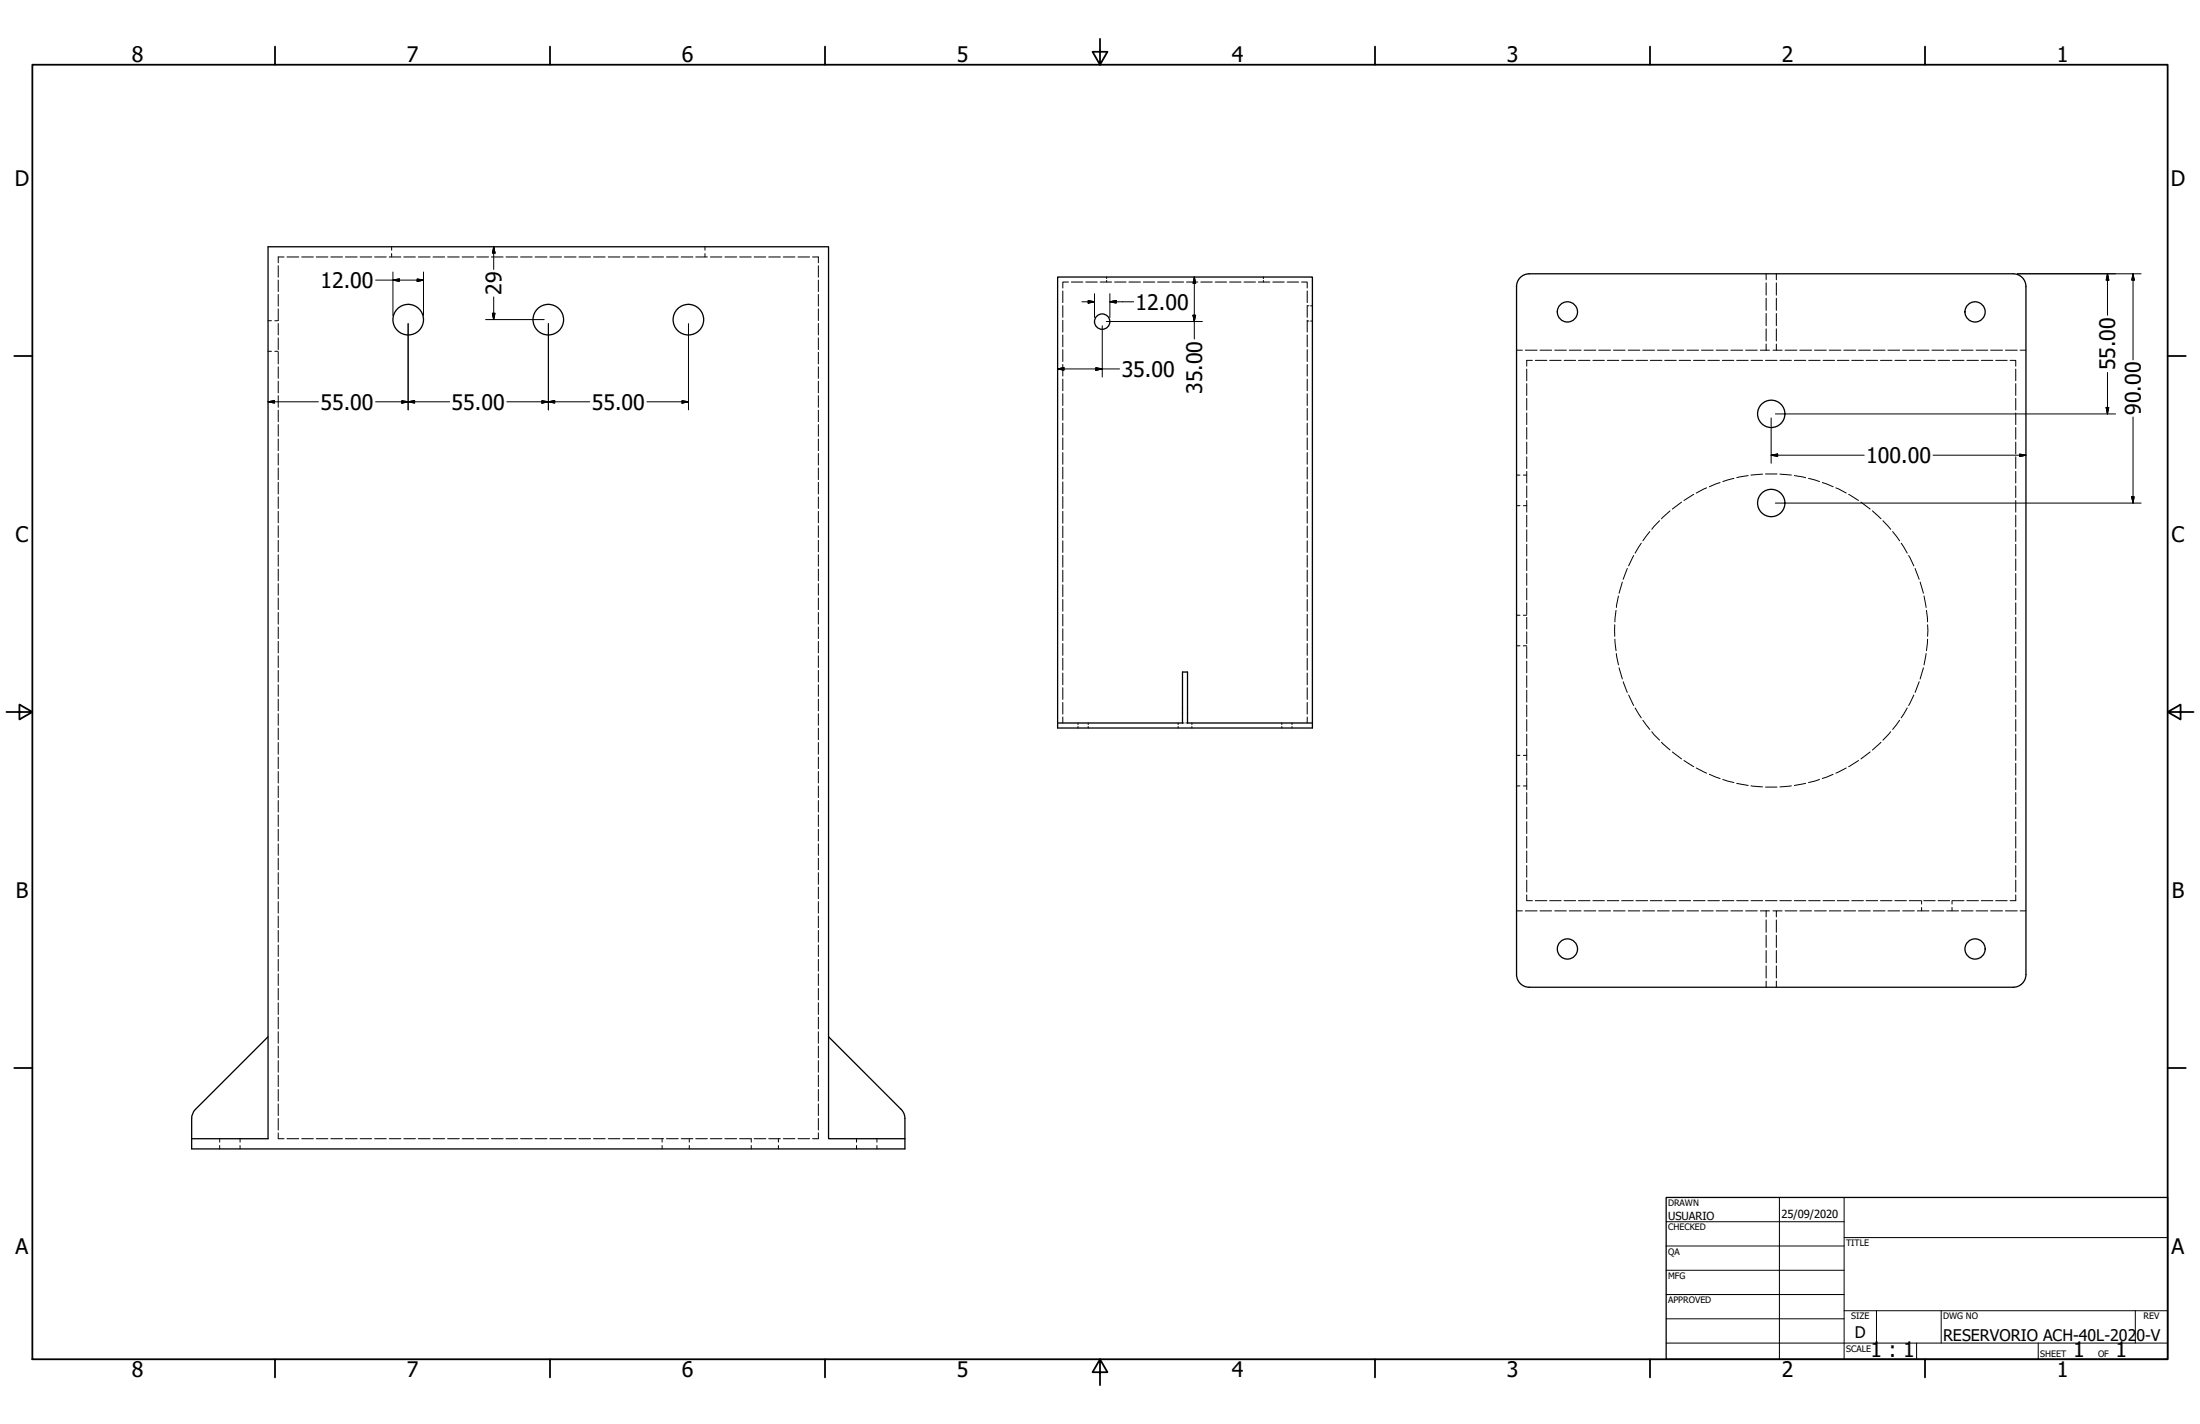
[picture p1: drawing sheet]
<svg xmlns="http://www.w3.org/2000/svg" width="864mm" height="559mm" viewBox="0 0 864 559" stroke-linecap="round" stroke-linejoin="round" font-family="sans-serif">
<!-- layer: Visible (ANSI) -->
<g fill="none" stroke="#000" stroke-width=".51">
<path d="M415.2 108.7h100v177h-100zM595.3 112.4v270a5 5 0 0 0 5 5h190a5 5 0 0 0 5-5v-270M595.3 112.4a5 5 0 0 1 5-5h190a5 5 0 0 1 5 5M415.2 283.7h49v-20h2v20h49M105.2 406.8l-29.2 29.4-.8 2.7v11.9h280v-4M325.2 406.8l28.9 29 1.1 2.5v8.5h-30v-350h-220v350h-30"/>
<circle cx="160.2" cy="125.4" r="6"/>
<circle cx="215.2" cy="125.4" r="6"/>
<circle cx="270.2" cy="125.4" r="6"/>
<circle cx="432.7" cy="126.2" r="3"/>
<circle cx="615.3" cy="122.4" r="4"/>
<circle cx="775.3" cy="122.4" r="4"/>
<circle cx="695.3" cy="162.4" r="5.4"/>
<circle cx="695.3" cy="197.4" r="5.4"/>
<circle cx="615.3" cy="372.4" r="4"/>
<circle cx="775.3" cy="372.4" r="4"/>
</g>
<!-- layer: Hidden (ANSI) -->
<g fill="none" stroke="#000" stroke-width=".39">
<path d="M153.7 96.8v1.4M153.7 99.5v1.3M276.7 96.8v1.4M276.7 99.5v1.3M109.2 104.3v4.5M109.2 109.9v4.5M109.2 115.6v4.5M111.5 100.8h-2.3v2.3M112.6 100.8h4.7M118.4 100.8h4.6M124.1 100.8h4.6M129.9 100.8h4.5"/>
<path d="M135.6 100.8h4.6M141.4 100.8h4.5M147.1 100.8h4.5M152.8 100.8h4.6M158.5 100.8h4.6M164.2 100.8h4.6M170 100.8h4.6M175.7 100.8h4.6M181.4 100.8h4.6M187.1 100.8h4.7M192.9 100.8h4.6M198.6 100.8h4.6"/>
<path d="M204.3 100.8h4.6M210.1 100.8h4.6M215.8 100.8h4.6M221.6 100.8h4.5M227.3 100.8h4.5M233 100.8h4.6M238.8 100.8h4.5M244.5 100.8h4.5M250.2 100.8h4.6M255.9 100.8h4.6M261.6 100.8h4.7M267.4 100.8h4.6"/>
<path d="M273.1 100.8h4.6M278.8 100.8h4.6M284.5 100.8h4.7M290.3 100.8h4.6M296 100.8h4.6M301.8 100.8h4.5M307.5 100.8h4.5M313.2 100.8h4.6M319 100.8h2.2v2.3M321.2 104.3v4.5M321.2 109.9v4.5M321.2 115.6v4.5"/>
<path d="M417.2 114.2v4.5M417.2 120v4.5M419.4 110.7h-2.2v2.3M420.6 110.7h4.5M426.2 110.7h4.5M431.9 110.7h4.5M434.4 108.7v.6M434.4 110v.7M437.5 110.7h4.5M443.2 110.7h4.5M448.8 110.7h4.5M454.4 110.7h4.6"/>
<path d="M460.1 110.7h4.5M465.7 110.7h4.5M471.4 110.7h4.5M477 110.7h4.5M482.7 110.7h4.5M488.3 110.7h4.5M494 110.7h4.5M495.9 108.7v.6M495.9 110v.7M499.6 110.7h4.5M505.3 110.7h4.5M510.9 110.7h2.2v2.3"/>
<path d="M513.1 114.2v4.5M513.1 120v4.5M693.3 107.4v2.4M693.3 111v4.8M693.3 117v4.8M697.3 107.4v2.4M697.3 111v4.8M697.3 117v4.8M105.2 137.9h1.4M105.2 125.9h1.4M107.9 137.9h1.3M109.2 121.2v4.6l-1.3 .1"/>
<path d="M109.2 126.9v4.5M109.2 132.6v4.6M109.2 138.2v4.6M321.2 121.2v4.6M321.2 126.9v4.5M321.2 132.6v4.6M321.2 138.2v4.6M417.2 125.7v4.6M417.2 131.4v4.7M417.2 137.2v4.7M513.1 125.7v4.6M513.1 131.4v4.7"/>
<path d="M513.1 137.2v4.7M513.1 120h.7M513.1 126h.7M514.5 120h.7M514.5 126h.7M595.3 137.4h2.3M598.7 137.4h4.7M604.5 137.4h4.6M610.3 137.4h4.6M616 137.4h4.6M621.8 137.4h4.6M627.6 137.4h4.6"/>
<path d="M633.3 137.4h4.6M639.1 137.4h4.6M644.8 137.4h4.7M650.6 137.4h4.7M656.4 137.4h4.6M662.2 137.4h4.5M667.9 137.4h4.6M673.7 137.4h4.6M679.4 137.4h4.7M685.2 137.4h4.6M691 137.4h3.6M693.3 123v4.8"/>
<path d="M693.3 129v4.8M693.3 135v2.4M696 137.4h3.6M697.3 123v4.8M697.3 129v4.8M697.3 135v2.4M700.7 137.4h4.7M706.5 137.4h4.6M712.3 137.4h4.6M718.1 137.4h4.5M723.8 137.4h4.6M729.6 137.4h4.6"/>
<path d="M735.3 137.4h4.7M741.1 137.4h4.6M746.9 137.4h4.6M752.6 137.4h4.6M758.4 137.4h4.6M764.2 137.4h4.6M769.9 137.4h4.6M775.7 137.4h4.6M781.4 137.4h4.7M787.2 137.4h4.6M793 137.4h2.3M109.2 144v4.5"/>
<path d="M109.2 149.6v4.6M109.2 155.3v4.5M321.2 144v4.5M321.2 149.6v4.6M321.2 155.3v4.5M417.2 143v4.6M417.2 148.8v4.6M417.2 154.5v4.6M513.1 143v4.6M513.1 148.8v4.6M513.1 154.5v4.6M599.3 144.8v4.6"/>
<path d="M599.3 150.6v4.6M599.3 156.3v4.6M601.5 141.4h-2.2v2.3M602.7 141.4h4.5M608.3 141.4h4.5M614 141.4h4.5M619.6 141.4h4.5M625.3 141.4h4.5M630.9 141.4h4.5M636.6 141.4h4.5M642.2 141.4h4.5M647.8 141.4h4.6"/>
<path d="M653.5 141.4h4.5M659.1 141.4h4.5M664.8 141.4h4.5M670.4 141.4h4.5M676.1 141.4h4.5M681.7 141.4h4.5M687.4 141.4h4.5M693 141.4h4.5M698.7 141.4h4.5M704.3 141.4h4.6M710 141.4h4.5M715.6 141.4h4.6"/>
<path d="M721.2 141.4h4.6M726.9 141.4h4.6M732.5 141.4h4.5M738.2 141.4h4.5M743.8 141.4h4.5M749.5 141.4h4.5M755.1 141.4h4.6M760.8 141.4h4.5M766.4 141.4h4.6M772.1 141.4h4.5M777.7 141.4h4.6M783.4 141.4h4.5"/>
<path d="M789.1 141.4h2.2v2.3M791.3 144.8v4.6M791.3 150.6v4.6M791.3 156.3v4.6M109.2 161v4.5M109.2 166.6v4.6M109.2 172.3v4.5M109.2 178v4.5M321.2 161v4.5M321.2 166.6v4.6M321.2 172.3v4.5M321.2 178v4.5"/>
<path d="M417.2 160.3v4.6M417.2 166.1v4.6M417.2 171.8v4.7M417.2 177.6v4.6M513.1 160.3v4.6M513.1 166.1v4.6M513.1 171.8v4.7M513.1 177.6v4.6M599.3 162.1v4.5M599.3 167.8v4.5M599.3 173.5v4.6M599.3 179.3v4.5"/>
<path d="M791.3 162.1v4.5M791.3 167.8v4.5M791.3 173.5v4.6M791.3 179.3v4.5M109.2 183.6v4.6M109.2 189.3v4.6M109.2 195v4.5M321.2 183.6v4.6M321.2 189.3v4.6M321.2 195v4.5M417.2 183.3v4.7M417.2 189.1v4.6"/>
<path d="M417.2 194.9v4.6M513.1 183.3v4.7M513.1 189.1v4.6M513.1 194.9v4.6M595.3 198.4h1.3M595.3 186.4h1.3M598 198.4h1.3M598 186.4h1.3M599.3 185v4.5M599.3 190.7v4.6M599.3 196.4v4.6M660.1 197l-3.6 2.8"/>
<path d="M664.8 194l-3.8 2.4M669.9 191.5l-4 2M675.2 189.4l-4.2 1.6M680.7 187.7l-4.4 1.3M686.2 186.6l-4.5 .9M691.9 186.1l-4.6 .3M693 186h4.5M698.7 186.1l4.5 .3M704.3 186.6l4.5 .9M709.9 187.7l4.3 1.3M715.3 189.4l4.3 1.6M720.7 191.5l4 2"/>
<path d="M725.7 194l3.9 2.4M730.5 197l3.6 2.8M791.3 185v4.5M791.3 190.7v4.6M791.3 196.4v4.6M109.2 200.7v4.5M109.2 206.3v4.6M109.2 212v4.5M109.2 217.7v4.5M321.2 200.7v4.5M321.2 206.3v4.6M321.2 212v4.5"/>
<path d="M321.2 217.7v4.5M417.2 200.7v4.6M417.2 206.4v4.6M417.2 212.2v4.6M417.2 217.9v4.7M513.1 200.7v4.6M513.1 206.4v4.6M513.1 212.2v4.6M513.1 217.9v4.7M599.3 202.2v4.6M599.3 207.9v4.6M599.3 213.6v4.6"/>
<path d="M599.3 219.3v4.6M641.3 218l-2 4.1M644.3 213.2l-2.4 3.8M647.6 208.6l-2.7 3.6M651.4 204.3l-3 3.4M655.6 200.5l-3.4 3.1M735 200.5l3.4 3.1M739.1 204.3l3.1 3.4M742.9 208.6l2.8 3.6M746.3 213.2l2.4 3.8M749.2 218l2.1 4.1M791.3 202.2v4.6"/>
<path d="M791.3 207.9v4.6M791.3 213.6v4.6M791.3 219.3v4.6M109.2 223.3v4.6M109.2 229v4.6M109.2 234.7v4.5M321.2 223.3v4.6M321.2 229v4.6M321.2 234.7v4.5M417.2 223.7v4.6M417.2 229.5v4.6M417.2 235.3v4.5"/>
<path d="M513.1 223.7v4.6M513.1 229.5v4.6M513.1 235.3v4.5M599.3 225v4.7M599.3 230.8v4.6M599.3 236.5v4.6M634.4 239.5l-.5 4.5M635.3 233.9l-.8 4.5M636.8 228.4l-1.2 4.4M638.8 223.1l-1.6 4.2M751.8 223.1l1.6 4.2M753.7 228.4l1.3 4.4"/>
<path d="M755.3 233.9l.8 4.5M756.2 239.5l.5 4.5M791.3 225v4.7M791.3 230.8v4.6M791.3 236.5v4.6M109.2 240.3v4.6M109.2 246.1v4.5M109.2 251.7v4.5M109.2 257.4v4.5M321.2 240.3v4.6M321.2 246.1v4.5M321.2 251.7v4.5"/>
<path d="M321.2 257.4v4.5M417.2 241v4.6M417.2 246.8v4.6M417.2 252.5v4.7M417.2 258.3v4.7M513.1 241v4.6M513.1 246.8v4.6M513.1 252.5v4.7M513.1 258.3v4.7M595.3 253.4h1.3M595.3 241.4h1.3M598 253.4h1.3"/>
<path d="M598 241.4h1.3M599.3 242.3v4.5M599.3 248v4.6M599.3 253.7v4.6M599.3 259.5v4.5M633.9 245.2v4.5M633.9 250.8l.5 4.5M634.5 256.5l.8 4.4M756.1 256.5l-.8 4.4M756.7 245.2v4.5M756.7 250.8l-.5 4.5M791.3 242.3v4.5"/>
<path d="M791.3 248v4.6M791.3 253.7v4.6M791.3 259.5v4.5M109.2 263.1v4.5M109.2 268.7v4.5M109.2 274.4v4.6M321.2 263.1v4.5M321.2 268.7v4.5M321.2 274.4v4.6M417.2 264.1v4.6M417.2 269.9v4.5M417.2 275.7v4.5"/>
<path d="M513.1 264.1v4.6M513.1 269.9v4.5M513.1 275.7v4.5M599.3 265.2v4.5M599.3 270.9v4.6M599.3 276.7v4.5M635.6 262.1l1.2 4.3M637.2 267.5l1.6 4.2M639.3 272.7l2 4.2M641.9 277.8l2.4 3.9M748.7 277.8l-2.4 3.9M751.3 272.7l-2.1 4.2"/>
<path d="M753.4 267.5l-1.6 4.2M755 262.1l-1.3 4.3M791.3 265.2v4.5M791.3 270.9v4.6M791.3 276.7v4.5M109.2 280.1v4.5M109.2 285.8v4.5M109.2 291.4v4.6M109.2 297.1v4.5M321.2 280.1v4.5M321.2 285.8v4.5M321.2 291.4v4.6"/>
<path d="M321.2 297.1v4.5M417.2 281.4v2.3M423.2 283.7v.7M423.2 285.1v.6M427.2 283.7v.7M427.2 285.1v.6M462.5 283.7v.7M462.5 285.1v.6M464.2 283.7h.6M465.5 283.7h.7M467.9 283.7v.7M467.9 285.1v.6"/>
<path d="M503.2 283.7v.7M503.2 285.1v.6M507.2 283.7v.7M507.2 285.1v.6M513.1 281.4v2.3M595.3 296.4h1.3M598 296.4h1.3M599.3 282.4v4.6M599.3 288.1v4.6M599.3 293.8v4.6M599.3 299.5v4.7M644.9 282.6l2.7 3.7"/>
<path d="M648.4 287.1l3 3.3M652.2 291.3l3.4 3M656.5 295.1l3.6 2.7M661 298.4l3.8 2.5M729.6 298.4l-3.9 2.5M734.1 295.1l-3.6 2.7M738.4 291.3l-3.4 3M742.2 287.1l-3.1 3.3M745.7 282.6l-2.8 3.7M791.3 282.4v4.6M791.3 288.1v4.6M791.3 293.8v4.6"/>
<path d="M791.3 299.5v4.7M109.2 302.8v4.5M109.2 308.4v4.6M109.2 314.1v4.5M109.2 319.8v4.5M321.2 302.8v4.5M321.2 308.4v4.6M321.2 314.1v4.5M321.2 319.8v4.5M595.3 308.4h1.3M598 308.4h1.3M599.3 305.3v4.6"/>
<path d="M599.3 311v4.6M599.3 316.7v4.6M665.9 301.4l4 2M671 303.8l4.2 1.7M676.3 305.9l4.4 1.2M681.7 307.4l4.5 .8M687.3 308.4l4.6 .4M693 308.9h4.5M703.2 308.4l-4.5 .4M708.8 307.4l-4.5 .8M714.2 305.9l-4.3 1.2M719.6 303.8l-4.3 1.7"/>
<path d="M724.7 301.4l-4 2M791.3 305.3v4.6M791.3 311v4.6M791.3 316.7v4.6M109.2 325.4v4.6M109.2 331.2v4.5M109.2 336.8v4.5M321.2 325.4v4.6M321.2 331.2v4.5M321.2 336.8v4.5M599.3 322.5v4.6M599.3 328.2v4.6"/>
<path d="M599.3 333.9v4.6M599.3 339.7v4.5M791.3 322.5v4.6M791.3 328.2v4.6M791.3 333.9v4.6M791.3 339.7v4.5M109.2 342.5v4.5M109.2 348.1v4.6M109.2 353.8v4.5M109.2 359.5v4.5M321.2 342.5v4.5M321.2 348.1v4.6"/>
<path d="M321.2 353.8v4.5M321.2 359.5v4.5M595.3 357.4h2.3M598.7 357.4h4.7M599.3 351.2v2.2h2.2M599.3 345.4v4.6M602.7 353.4h4.5M604.5 357.4h4.6M608.3 353.4h4.5M610.3 357.4h4.6M614 353.4h4.5M616 357.4h4.6"/>
<path d="M619.6 353.4h4.5M621.8 357.4h4.6M625.3 353.4h4.5M627.6 357.4h4.6M630.9 353.4h4.5M633.3 357.4h4.6M636.6 353.4h4.5M639.1 357.4h4.6M642.2 353.4h4.5M644.8 357.4h4.7M647.8 353.4h4.6M650.6 357.4h4.7"/>
<path d="M653.5 353.4h4.5M656.4 357.4h4.6M659.1 353.4h4.5M662.2 357.4h4.5M664.8 353.4h4.5M667.9 357.4h4.6M670.4 353.4h4.5M673.7 357.4h4.6M676.1 353.4h4.5M679.4 357.4h4.7M681.7 353.4h4.5M685.2 357.4h4.6"/>
<path d="M687.4 353.4h4.5M691 357.4h3.6M693 353.4h4.5M693.3 357.4v2.4M696 357.4h1.3M698.7 353.4h4.5M699.6 357.4h-2.3v2.4M700.7 357.4h4.7M704.3 353.4h4.6M706.5 357.4h4.6M710 353.4h4.5M712.3 357.4h4.6"/>
<path d="M715.6 353.4h4.6M718.1 357.4h4.5M721.2 353.4h4.6M723.8 357.4h4.6M726.9 353.4h4.6M729.6 357.4h4.6M732.5 353.4h4.5M735.3 357.4h4.7M738.2 353.4h4.5M741.1 357.4h4.6M743.8 353.4h4.5M746.9 357.4h4.6"/>
<path d="M749.5 353.4h4.5M752.6 357.4h4.6M754.3 353.4v1.4M754.3 356.1v1.3M755.1 353.4h4.6M758.4 357.4h4.6M760.8 353.4h4.5M764.2 357.4h4.6M766.3 353.4v1.4M766.3 356.1v1.3M766.4 353.4h4.6M769.9 357.4h4.6"/>
<path d="M772.1 353.4h4.5M775.7 357.4h4.6M777.7 353.4h4.6M781.4 357.4h4.7M783.4 353.4h4.5M787.2 357.4h4.6M791.3 351.2v2.2h-2.2M791.3 345.4v4.6M793 357.4h2.3M109.2 365.1v4.6M109.2 370.8v4.5M109.2 376.5v4.6"/>
<path d="M321.2 365.1v4.6M321.2 370.8v4.5M321.2 376.5v4.6M693.3 361v4.8M693.3 367v4.8M693.3 373v4.8M693.3 379v4.8M697.3 361v4.8M697.3 367v4.8M697.3 373v4.8M697.3 379v4.8M109.2 382.1v4.6"/>
<path d="M109.2 387.9v4.5M109.2 393.5v4.6M109.2 399.2v4.5M321.2 382.1v4.6M321.2 387.9v4.5M321.2 393.5v4.6M321.2 399.2v4.5M693.3 385v2.4M697.3 385v2.4M109.2 404.9v4.5M109.2 410.5v4.6M109.2 416.2v4.6"/>
<path d="M321.2 404.9v4.5M321.2 410.5v4.6M321.2 416.2v4.6M109.2 421.9v4.5M109.2 427.5v4.6M109.2 433.2v4.6M109.2 438.9v4.5M321.2 421.9v4.5M321.2 427.5v4.6M321.2 433.2v4.6M321.2 438.9v4.5M86.2 446.8v1.4"/>
<path d="M86.2 449.5v1.3M94.2 446.8v1.4M94.2 449.5v1.3M109.2 444.6v2.2h2.3M112.6 446.8h4.7M118.4 446.8h4.6M124.1 446.8h4.6M129.9 446.8h4.5M135.6 446.8h4.6M141.4 446.8h4.5M147.1 446.8h4.5M152.8 446.8h4.6"/>
<path d="M158.5 446.8h4.6M164.2 446.8h4.6M170 446.8h4.6M175.7 446.8h4.6M181.4 446.8h4.6M187.1 446.8h4.7M192.9 446.8h4.6M198.6 446.8h4.6M204.3 446.8h4.6M210.1 446.8h4.6M215.8 446.8h4.6M221.6 446.8h4.5"/>
<path d="M227.3 446.8h4.5M233 446.8h4.6M238.8 446.8h4.5M244.5 446.8h4.5M250.2 446.8h4.6M255.9 446.8h4.6M259.9 446.8v1.4M259.9 449.5v1.3M261.6 446.8h4.7M267.4 446.8h4.6M270.6 446.8v1.4M270.6 449.5v1.3"/>
<path d="M273.1 446.8h4.6M278.8 446.8h4.6M284.5 446.8h4.7M290.3 446.8h4.6v1.4M294.9 449.5v1.3M296 446.8h4.6M301.8 446.8h4.5M305.6 446.8v1.4M305.6 449.5v1.3M307.5 446.8h4.5M313.2 446.8h4.6M321.2 444.6v2.2h-2.2"/>
<path d="M336.2 446.8v1.4M336.2 449.5v1.3M344.2 446.8v1.4M344.2 449.5v1.3"/>
</g>
<!-- layer: Border (ANSI) -->
<g fill="none" stroke="#000" stroke-width=".7">
<path d="M107.9 18.3v7.1M215.9 18.3v7.1M323.8 18.3v7.1M431.8 15.2v10.2l-2.9-5.1h5.8l-2.9 5.1M539.8 18.3v7.1M647.7 18.3v7.1M755.6 18.3v7.1M12.7 25.4h838.2v508h-838.2zM5.6 139.7h7.1M850.9 139.7h7.1M2.5 279.4h10.2l-5.1-2.9v5.8l5.1-2.9M850.9 279.4l5.1 2.9v-5.8l-5.1 2.9h10.2"/>
<path d="M5.6 419.1h7.1M850.9 419.1h7.1M107.9 533.4v7.1M215.9 533.4v7.1M323.8 533.4v7.1M431.8 533.4l2.9 5.1h-5.8l2.9-5.1v10.2M539.8 533.4v7.1M647.7 533.4v7.1M755.6 533.4v7.1"/>
</g>
<!-- layer: Title (ANSI) -->
<g fill="none" stroke="#000" stroke-width=".39">
<path d="M654 479.4h69.9M698.5 469.9v63.5M723.9 469.9v63.5M654 488.9h69.9M654 498.5h69.9M723.9 485.6h127M654 508h69.9M654 517.5h69.9M723.9 514.3h127M736.6 514.3v12.7M762 514.3v12.7M838.2 514.3v12.7"/>
<path d="M654 527h196.9M752.3 527v6.4M800.1 527v6.4"/>
</g>
<path d="M654 469.9h196.9v63.5h-196.9z" fill="none" stroke="#000" stroke-width=".51"/>
<!-- layer: Dimension (ANSI) -->
<g fill="none" stroke="#000" stroke-width=".39">
<path d="M193.8 96.8l.5 2.5h-1zM193.8 96.8v8.9M147.4 109.9h18.8M154.2 109.9l2.5-.4v.9zM154.2 106.7v17.1M163.8 109.5l2.4 .4-2.4 .5zM166.2 106.7v17.1M193.8 116.5v8.9M424.7 118.4h4.9M427.2 117.9l2.4 .5-2.4 .5zM429.6 115.3v9.3M435.7 118.4l2.4-.5v1z"/>
<path d="M435.7 118.4h9.3M435.7 115.3v9.3M468.8 108.7l.5 2.5h-1zM468.8 108.7v24.3M791.9 107.4h48.6M827.3 107.4l.5 2.5h-1zM827.3 107.4v16.3M837.3 107.4l.5 2.5h-1zM837.3 107.4v33.8M160.2 127v33.8M190.6 125.4h23M193.3 122.9h1l-.5 2.5z"/>
<path d="M215.3 127v33.8M270.3 127v33.8M432.7 127.8v20.2M434.3 126.2h37.7M468.3 123.7h1l-.5 2.5zM105.2 157.7l2.6-.5v1zM105.2 157.7h19.8M147.4 157.7h29.1M157.7 157.2l2.5 .5-2.5 .5zM160.2 157.7l2.6-.5v1zM198.9 157.7h32.6M212.7 157.2l2.6 .5-2.6 .5z"/>
<path d="M215.3 157.7l2.4-.5v1zM253.9 157.7h16.4M267.7 157.2l2.6 .5-2.6 .5zM415.2 144.8l2.4-.5v1zM415.2 144.8h24.3M430.1 144.3l2.6 .5-2.6 .5zM826.8 159.9h1l-.5 2.5zM827.3 146.2v16.2M695.3 178.6l2.5-.4v.9zM695.3 178.6h36.5M695.3 164v17.8M696.9 162.4h133.6"/>
<path d="M758.8 178.6h36.5M792.8 178.2l2.5 .4-2.5 .5zM837.3 163.6v33.8M696.9 197.4h143.6M836.8 194.9h1l-.5 2.5z"/>
</g>
<g fill="#000" stroke="#000" stroke-width=".39">
<path d="M193.8 96.8l.5 2.5zM193.8 96.8l.5 2.5h-1zM154.2 109.9l2.5-.4zM154.2 109.9l2.5-.4v.9zM163.8 110.4l2.4-.5zM163.8 109.5l2.4 .4-2.4 .5zM427.2 118.9l2.4-.5zM427.2 117.9l2.4 .5-2.4 .5zM435.7 118.4l2.4-.5zM435.7 118.4l2.4-.5v1zM468.8 108.7l.5 2.5zM468.8 108.7l.5 2.5h-1z"/>
<path d="M827.3 107.4l.5 2.5zM827.3 107.4l.5 2.5h-1zM837.3 107.4l.5 2.5zM837.3 107.4l.5 2.5h-1zM193.3 122.9l.5 2.5zM193.3 122.9h1l-.5 2.5zM468.3 123.7l.5 2.5zM468.3 123.7h1l-.5 2.5zM105.2 157.7l2.6-.5zM105.2 157.7l2.6-.5v1zM157.7 158.2l2.5-.5zM157.7 157.2l2.5 .5-2.5 .5z"/>
<path d="M160.2 157.7l2.6-.5zM160.2 157.7l2.6-.5v1zM212.7 158.2l2.6-.5zM212.7 157.2l2.6 .5-2.6 .5zM215.3 157.7l2.4-.5zM215.3 157.7l2.4-.5v1zM267.7 158.2l2.6-.5zM267.7 157.2l2.6 .5-2.6 .5zM415.2 144.8l2.4-.5zM415.2 144.8l2.4-.5v1zM430.1 145.3l2.6-.5zM430.1 144.3l2.6 .5-2.6 .5z"/>
<path d="M826.8 159.9l.5 2.5zM826.8 159.9h1l-.5 2.5zM695.3 178.6l2.5-.4zM695.3 178.6l2.5-.4v.9zM792.8 179.1l2.5-.5zM792.8 178.2l2.5 .4-2.5 .5zM836.8 194.9l.5 2.5zM836.8 194.9h1l-.5 2.5z"/>
</g>
<g font-size="8.4">
<text x="51.7" y="24.4">8</text>
<text x="159.6" y="24.4">7</text>
<text x="267.6" y="24.4">6</text>
<text x="375.5" y="24.4">5</text>
<text x="483.5" y="24.4">4</text>
<text x="591.4" y="24.4">3</text>
<text x="699.4" y="24.4">2</text>
<text x="807.3" y="24.4">1</text>
<text x="5.8" y="72.9">D</text>
<text x="852.1" y="72.9">D</text>
<text x="125.8" y="113">12.00</text>
<text x="196.8" y="115.7" transform="rotate(-90 196.8 115.7)">29</text>
<text x="445.8" y="121.5">12.00</text>
<text x="440.3" y="147.8">35.00</text>
<text x="830.3" y="145.4" transform="rotate(-90 830.3 145.4)">55.00</text>
<text x="471.9" y="154.7" transform="rotate(-90 471.9 154.7)">35.00</text>
<text x="125.8" y="160.7">55.00</text>
<text x="177.3" y="160.7">55.00</text>
<text x="232.3" y="160.7">55.00</text>
<text x="840.4" y="162.8" transform="rotate(-90 840.4 162.8)">90.00</text>
<text x="732.6" y="181.7">100.00</text>
<text x="6.1" y="212.6">C</text>
<text x="852.4" y="212.6">C</text>
<text x="6.2" y="352.3">B</text>
<text x="852.5" y="352.3">B</text>
<text x="6.1" y="492">A</text>
<text x="852.4" y="492">A</text>
<text x="734.3" y="532.6">1 : 1</text>
<text x="813.8" y="532.6">1</text>
<text x="830.5" y="532.6">1</text>
<text x="51.7" y="540.5">8</text>
<text x="159.6" y="540.5">7</text>
<text x="267.6" y="540.5">6</text>
<text x="375.5" y="540.5">5</text>
<text x="483.5" y="540.5">4</text>
<text x="591.4" y="540.5">3</text>
<text x="699.4" y="540.5">2</text>
<text x="807.3" y="540.5">1</text>
</g>
<g font-size="6.3">
<text x="728.1" y="524.9">D</text>
<text x="762.8" y="526.2">RESERVORIO ACH-40L-202</text>
<text x="838.6" y="526.2">0-V</text>
</g>
<g font-size="4.4">
<text x="654.8" y="478.6">USUARIO</text>
<text x="699.3" y="478">25/09/2020</text>
</g>
<g font-size="3.5">
<text x="654.8" y="473.2">DRAWN</text>
<text x="654.8" y="482.8">CHECKED</text>
<text x="724.7" y="488.9">TITLE</text>
<text x="654.8" y="492.3">QA</text>
<text x="654.8" y="501.8">MFG</text>
<text x="654.8" y="511.4">APPROVED</text>
<text x="726.7" y="517.7">SIZE</text>
<text x="762.8" y="517.7">DWG NO</text>
<text x="841.4" y="517.7">REV</text>
<text x="724.7" y="530.4">SCALE</text>
<text x="800.9" y="532.6">SHEET</text>
<text x="823.6" y="532.6">OF</text>
</g>
</svg>
